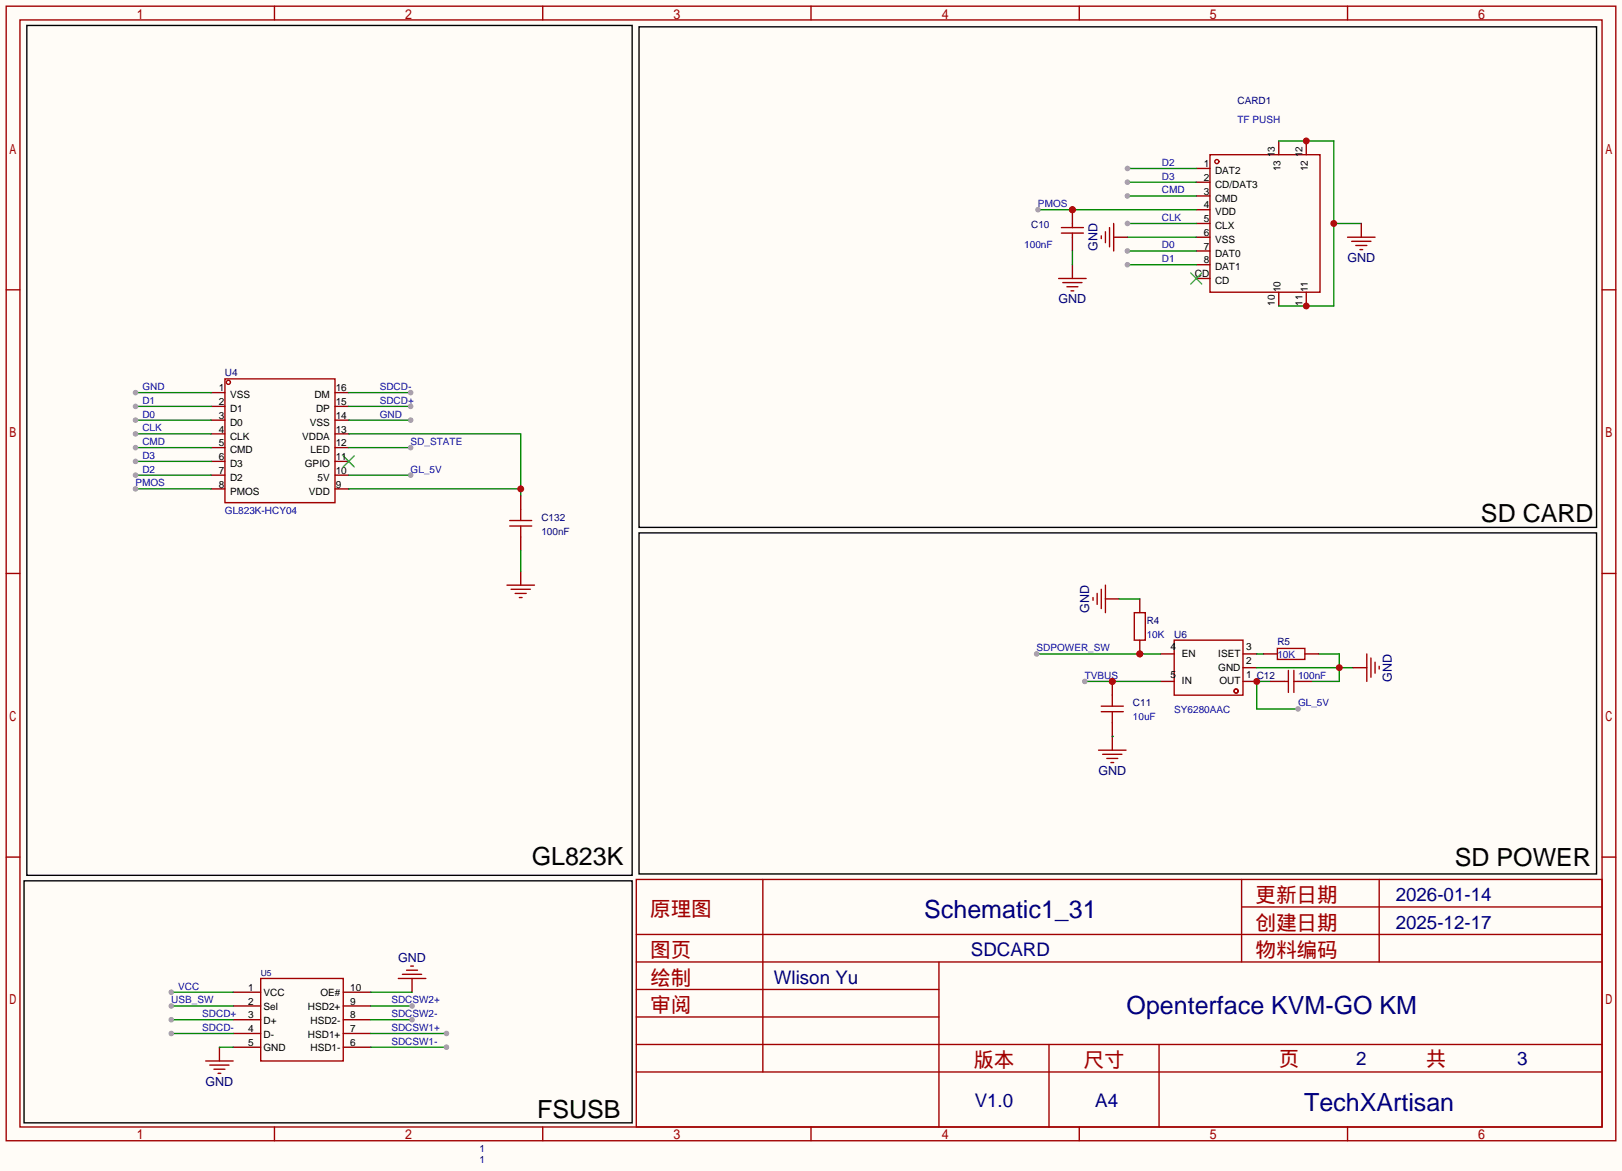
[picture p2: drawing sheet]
<svg xmlns="http://www.w3.org/2000/svg" width="299mm" height="216mm" viewBox="0 0 299 216" stroke-linecap="round" stroke-linejoin="round" font-family="sans-serif">
<path d="M0 0h299.5v216.3h-299.5z" fill="#fffcf7"/>
<g fill="none" stroke="#a10000" stroke-width=".25">
<path d="M1.1 1.1h297.2v209.6h-297.2zM3.7 3.7h292.1v204.5h-292.1zM50.7 1.1v2.6M100.2 1.1v2.6M149.7 1.1v2.6M199.3 1.1v2.6M248.8 1.1v2.6M1.1 53.5h2.6M295.8 53.5h2.5M41.5 70h20.3v22.8h-20.3zM1.1 105.9h2.6M295.8 105.9h2.5"/>
<path d="M1.1 158.3h2.6M295.8 158.3h2.5M117.5 162.4h178.3v45.8h-178.3zM117.5 177.7h178.3M117.5 172.6h178.3M140.8 162.4v35.6M173.4 177.7v30.5M229.2 162.4v15.3M229.2 167.5h66.6M254.6 162.4v15.3M117.5 182.8h55.9M117.5 198h178.3"/>
<path d="M117.5 192.9h178.3M117.5 187.8h55.9M193.7 192.9v15.3M214 192.9v15.3M50.7 208.2v2.5M100.2 208.2v2.5M149.7 208.2v2.5M199.3 208.2v2.5M248.8 208.2v2.5"/>
<circle cx="42.2" cy="70.6" r=".38"/>
</g>
<g fill="none" stroke="#870000" stroke-width=".25">
<path d="M39 72.5h2.5M39 75.1h2.5M39 77.6h2.5M61.8 72.5h2.6M61.8 75.1h2.6M61.8 77.6h2.6M39 80.1h2.5M39 82.7h2.5M39 85.2h2.5M39 87.8h2.5M39 90.3h2.5M61.8 80.1h2.6"/>
<path d="M61.8 82.7h2.6M61.8 85.2h2.6M61.8 87.8h2.6M61.8 90.3h2.6"/>
</g>
<path d="M63.4 84.2l2 2M65.4 84.2l-2 2" fill="none" stroke="#3c3" stroke-width=".25"/>
<path d="M64.4 72.5h11.4" fill="none" stroke="#008700" stroke-width=".25"/>
<circle cx="75.8" cy="72.5" r=".51" fill="#999"/>
<path d="M64.4 75.1h11.4" fill="none" stroke="#008700" stroke-width=".25"/>
<circle cx="75.8" cy="75.1" r=".51" fill="#999"/>
<path d="M64.4 77.6h11.4" fill="none" stroke="#008700" stroke-width=".25"/>
<circle cx="75.8" cy="77.6" r=".51" fill="#999"/>
<path d="M64.4 87.8h11.4" fill="none" stroke="#008700" stroke-width=".25"/>
<circle cx="75.8" cy="87.8" r=".51" fill="#999"/>
<path d="M25 72.5h14" fill="none" stroke="#008700" stroke-width=".25"/>
<circle cx="25" cy="72.5" r=".51" fill="#999"/>
<g fill="none" stroke="#a10000" stroke-width=".25">
<path d="M223.4 28.6h20.3v25.4h-20.3z"/>
<circle cx="224.7" cy="29.8" r=".38"/>
</g>
<g fill="none" stroke="#870000" stroke-width=".25">
<path d="M220.9 31.1h2.5M220.9 33.7h2.5M220.9 36.2h2.5M220.9 38.7h2.5M236.1 26v2.6M241.2 26v2.6M220.9 41.3h2.5M220.9 43.8h2.5M220.9 46.4h2.5M220.9 48.9h2.5M220.9 51.4h2.5M236.1 54v2.5"/>
<path d="M241.2 54v2.5"/>
</g>
<path d="M219.8 50.4l2.1 2.1M221.9 50.4l-2.1 2.1" fill="none" stroke="#3c3" stroke-width=".25"/>
<path d="M25 75.1h14" fill="none" stroke="#008700" stroke-width=".25"/>
<circle cx="25" cy="75.1" r=".51" fill="#999"/>
<path d="M25 77.6h14" fill="none" stroke="#008700" stroke-width=".25"/>
<circle cx="25" cy="77.6" r=".51" fill="#999"/>
<path d="M25 80.1h14" fill="none" stroke="#008700" stroke-width=".25"/>
<circle cx="25" cy="80.1" r=".51" fill="#999"/>
<path d="M25 82.7h14" fill="none" stroke="#008700" stroke-width=".25"/>
<circle cx="25" cy="82.7" r=".51" fill="#999"/>
<path d="M25 85.2h14" fill="none" stroke="#008700" stroke-width=".25"/>
<circle cx="25" cy="85.2" r=".51" fill="#999"/>
<path d="M25 87.8h14" fill="none" stroke="#008700" stroke-width=".25"/>
<circle cx="25" cy="87.8" r=".51" fill="#999"/>
<path d="M208.2 31.1h12.7" fill="none" stroke="#008700" stroke-width=".25"/>
<circle cx="208.2" cy="31.1" r=".51" fill="#999"/>
<path d="M208.2 33.7h12.7" fill="none" stroke="#008700" stroke-width=".25"/>
<circle cx="208.2" cy="33.7" r=".51" fill="#999"/>
<path d="M208.2 36.2h12.7" fill="none" stroke="#008700" stroke-width=".25"/>
<circle cx="208.2" cy="36.2" r=".51" fill="#999"/>
<path d="M191.6 38.7h29.3" fill="none" stroke="#008700" stroke-width=".25"/>
<circle cx="198" cy="38.7" r=".63" fill="#c00"/>
<circle cx="191.6" cy="38.7" r=".51" fill="#999"/>
<path d="M208.2 41.3h12.7" fill="none" stroke="#008700" stroke-width=".25"/>
<circle cx="208.2" cy="41.3" r=".51" fill="#999"/>
<path d="M208.2 43.8h12.7M208.2 46.4h12.7" fill="none" stroke="#008700" stroke-width=".25"/>
<circle cx="208.2" cy="46.4" r=".51" fill="#999"/>
<path d="M208.2 48.9h12.7" fill="none" stroke="#008700" stroke-width=".25"/>
<circle cx="208.2" cy="48.9" r=".51" fill="#999"/>
<path d="M43.1 183.3h5M43.1 185.8h5M43.1 188.3h5M43.1 190.9h5M43.1 193.4h5M63.4 183.3h5.1M63.4 185.8h5.1M63.4 188.3h5.1M63.4 190.9h5.1M63.4 193.4h5.1" fill="none" stroke="#870000" stroke-width=".25"/>
<path d="M48.1 180.7h15.3v15.3h-15.3z" fill="none" stroke="#a10000" stroke-width=".25"/>
<path d="M31.6 183.3h11.5" fill="none" stroke="#008700" stroke-width=".25"/>
<circle cx="31.6" cy="183.3" r=".51" fill="#999"/>
<path d="M40.5 193.4v2.6" fill="none" stroke="#870000" stroke-width=".25"/>
<path d="M38 196h5.1M38.7 196.7h3.6M39.5 197.5h2M40.3 198.2h.5" fill="none" stroke="#a10000" stroke-width=".25"/>
<path d="M31.6 188.3h11.5M40.5 193.4h2.6" fill="none" stroke="#008700" stroke-width=".25"/>
<circle cx="31.6" cy="188.3" r=".51" fill="#999"/>
<path d="M31.6 190.9h11.5" fill="none" stroke="#008700" stroke-width=".25"/>
<circle cx="31.6" cy="190.9" r=".51" fill="#999"/>
<path d="M68.5 190.9h13.9" fill="none" stroke="#008700" stroke-width=".25"/>
<circle cx="82.4" cy="190.9" r=".51" fill="#999"/>
<path d="M68.5 193.4h13.9" fill="none" stroke="#008700" stroke-width=".25"/>
<circle cx="82.4" cy="193.4" r=".51" fill="#999"/>
<path d="M76.1 180.7v2.6" fill="none" stroke="#870000" stroke-width=".25"/>
<path d="M74.3 180h3.6M75.1 179.2h2M75.8 178.4h.5M73.5 180.7h5.1" fill="none" stroke="#a10000" stroke-width=".25"/>
<path d="M68.5 183.3h7.6M68.5 185.8h7.6" fill="none" stroke="#008700" stroke-width=".25"/>
<circle cx="76.1" cy="185.8" r=".51" fill="#999"/>
<path d="M68.5 188.3h7.6" fill="none" stroke="#008700" stroke-width=".25"/>
<circle cx="76.1" cy="188.3" r=".51" fill="#999"/>
<path d="M31.6 185.8h11.5" fill="none" stroke="#008700" stroke-width=".25"/>
<circle cx="31.6" cy="185.8" r=".51" fill="#999"/>
<path d="M25 90.3h14" fill="none" stroke="#008700" stroke-width=".25"/>
<circle cx="25" cy="90.3" r=".51" fill="#999"/>
<path d="M198 48.9v2.5" fill="none" stroke="#870000" stroke-width=".25"/>
<path d="M195.5 51.4h5M196.2 52.2h3.6M197 53h2M197.7 53.7h.5" fill="none" stroke="#a10000" stroke-width=".25"/>
<path d="M236.1 26h10.2v30.5h-10.2M246.3 41.3h5" fill="none" stroke="#008700" stroke-width=".25"/>
<g fill="#c00">
<circle cx="241.2" cy="26" r=".63"/>
<circle cx="246.3" cy="41.3" r=".63"/>
<circle cx="241.2" cy="56.5" r=".63"/>
</g>
<path d="M251.3 41.3v2.5" fill="none" stroke="#870000" stroke-width=".25"/>
<path d="M248.8 43.8h5.1M249.6 44.6h3.5M250.3 45.3h2M251.1 46.1h.5" fill="none" stroke="#a10000" stroke-width=".25"/>
<path d="M64.4 82.7h11.4" fill="none" stroke="#008700" stroke-width=".25"/>
<circle cx="75.8" cy="82.7" r=".51" fill="#999"/>
<g fill="none" stroke="#a10000" stroke-width=".25">
<path d="M216.8 118.2h12.7v10.2h-12.7z"/>
<circle cx="228.2" cy="127.6" r=".38"/>
</g>
<path d="M214.2 125.9h2.6M214.2 120.8h2.6M229.5 125.9h2.5M229.5 123.3h2.5M229.5 120.8h2.5" fill="none" stroke="#870000" stroke-width=".25"/>
<path d="M200.3 125.9h13.9" fill="none" stroke="#008700" stroke-width=".25"/>
<circle cx="205.4" cy="125.9" r=".63" fill="#c00"/>
<circle cx="200.3" cy="125.9" r=".51" fill="#999"/>
<path d="M205.4 136v2.6" fill="none" stroke="#870000" stroke-width=".25"/>
<path d="M202.8 138.6h5.1M203.6 139.3h3.5M204.3 140.1h2.1M205.1 140.8h.5" fill="none" stroke="#a10000" stroke-width=".25"/>
<path d="M232 123.3h17.8M243.5 120.8h3.8v5.1h-5.1" fill="none" stroke="#008700" stroke-width=".25"/>
<circle cx="247.3" cy="123.3" r=".63" fill="#c00"/>
<path d="M249.8 123.3h2.5" fill="none" stroke="#870000" stroke-width=".25"/>
<path d="M252.3 120.8v5.1M253.1 121.5v3.6M253.9 122.3v2M254.6 123.1v.5" fill="none" stroke="#a10000" stroke-width=".25"/>
<path d="M234.6 125.9h-2.6v5h7.6" fill="none" stroke="#008700" stroke-width=".25"/>
<circle cx="232" cy="125.9" r=".63" fill="#c00"/>
<circle cx="239.6" cy="130.9" r=".51" fill="#999"/>
<path d="M191.4 120.8h22.8M232 120.8h1.3" fill="none" stroke="#008700" stroke-width=".25"/>
<circle cx="210.4" cy="120.8" r=".63" fill="#c00"/>
<circle cx="191.4" cy="120.8" r=".51" fill="#999"/>
<path d="M204.1 110.6h2.5M210.4 110.6v2.6M210.4 118.2v2.6" fill="none" stroke="#870000" stroke-width=".25"/>
<path d="M201.8 110.4v.5M202.6 109.6v2M203.3 108.8v3.6M204.1 108.1v5.1M209.4 113.2h2.1v5h-2.1z" fill="none" stroke="#a10000" stroke-width=".25"/>
<circle cx="210.4" cy="120.8" r=".63" fill="#c00"/>
<path d="M206.6 110.6h3.8" fill="none" stroke="#008700" stroke-width=".25"/>
<path d="M196 43.1h4M196 42h4M203.3 43.6v.5M204.1 42.8v2M204.9 42v3.6M205.6 41.3v5.1M235.8 119.8h5.1v2h-5.1z" fill="none" stroke="#a10000" stroke-width=".25"/>
<path d="M198 38.7v2.6M198 43.8v2.6M205.6 43.8h2.6M233.3 120.8h2.5M240.9 120.8h2.6" fill="none" stroke="#870000" stroke-width=".25"/>
<path d="M5 4.7h111.7v157h-111.7zM118 5h176.8v92.4h-176.8zM118 98.4h176.8v63h-176.8zM4.4 162.7h112.3v44.7h-112.3z" fill="none" stroke="#000" stroke-width=".25"/>
<circle cx="198" cy="38.7" r=".63" fill="#c00"/>
<path d="M198 41.3v.7M198 43.1v.7M203.3 131.4h4.1M203.3 130.4h4.1M205.4 128.4v2" fill="none" stroke="#a10000" stroke-width=".25"/>
<path d="M198 46.4v2.5" fill="none" stroke="#008700" stroke-width=".25"/>
<path d="M205.4 125.9v2.5M205.4 133.5v2.5" fill="none" stroke="#870000" stroke-width=".25"/>
<circle cx="205.4" cy="125.9" r=".63" fill="#c00"/>
<path d="M205.4 131.4v2.1M237.1 125.9h.8M237.9 123.8v4.1M238.9 123.8v4.1M238.9 125.9h.7" fill="none" stroke="#a10000" stroke-width=".25"/>
<path d="M64.4 80.1h31.7v11.5M64.4 90.3h31.7M205.4 136h.1" fill="none" stroke="#008700" stroke-width=".25"/>
<path d="M234.6 125.9h2.5M239.6 125.9h2.6" fill="none" stroke="#870000" stroke-width=".25"/>
<circle cx="96.1" cy="90.3" r=".63" fill="#c00"/>
<path d="M96.1 91.6v2.5M96.1 99.2v2.5M96.1 105.5v2.6" fill="none" stroke="#870000" stroke-width=".25"/>
<path d="M94.1 97.2h4.1M94.1 96.1h4.1M96.1 94.1v2M96.1 97.2v2M93.6 108.1h5.1M94.4 108.8h3.5M95.1 109.6h2.1M95.9 110.4h.5" fill="none" stroke="#a10000" stroke-width=".25"/>
<path d="M96.1 101.7v3.8" fill="none" stroke="#008700" stroke-width=".25"/>
<g font-size="4.6">
<text x="273.4" y="96.4">SD CARD</text>
<text x="98.2" y="159.7">GL823K</text>
<text x="268.6" y="159.9">SD POWER</text>
<text x="99.2" y="206.4">FSUSB</text>
</g>
<g font-size="4.6" fill="#000080">
<text x="170.6" y="169.6">Schematic1_31</text>
<text x="208" y="187.4">Openterface KVM-GO KM</text>
<text x="240.8" y="205.2">TechXArtisan</text>
</g>
<g font-size="3.8" fill="#a00000">
<text x="231.8" y="166.6">更新日期</text>
<text x="120" y="169.2">原理图</text>
<text x="231.8" y="171.7">创建日期</text>
<text x="120" y="176.8">图页</text>
<text x="231.8" y="176.8">物料编码</text>
<text x="120" y="181.9">绘制</text>
<text x="120" y="186.9">审阅</text>
<text x="179.7" y="197.1">版本</text>
<text x="200" y="197.1">尺寸</text>
<text x="236.1" y="196.9">页</text>
<text x="263.3" y="196.9">共</text>
</g>
<g font-size="3.5" fill="#000080">
<text x="257.7" y="166.4">2026-01-14</text>
<text x="257.7" y="171.5">2025-12-17</text>
<text x="179.2" y="176.6">SDCARD</text>
<text x="142.9" y="181.7">Wlison Yu</text>
<text x="250.4" y="196.6">2</text>
<text x="280.1" y="196.6">3</text>
<text x="180" y="204.5">V1.0</text>
<text x="202.2" y="204.5">A4</text>
</g>
<g font-size="2.3" fill="#000080">
<text x="202.6" y="46.4" transform="rotate(-90 202.6 46.4)">GND</text>
<text x="248.8" y="48.4">GND</text>
<text x="195.4" y="56.1">GND</text>
<text x="201.1" y="113.2" transform="rotate(-90 201.1 113.2)">GND</text>
<text x="257" y="125.9" transform="rotate(-90 257 125.9)">GND</text>
<text x="202.8" y="143.2">GND</text>
<text x="73.5" y="177.7">GND</text>
<text x="37.9" y="200.6">GND</text>
</g>
<g font-size="1.8" fill="#000080">
<text x="228.5" y="19.2">CARD1</text>
<text x="190.4" y="42.1">C10</text>
<text x="41.5" y="69.5">U4</text>
<text x="99.9" y="96.2">C132</text>
<text x="99.9" y="98.7">100nF</text>
<text x="211.7" y="115.2">R4</text>
<text x="216.8" y="117.8">U6</text>
<text x="235.8" y="119">R5</text>
<text x="209.2" y="130.5">C11</text>
<text x="88.5" y="212.8">1</text>
<text x="88.5" y="214.8">1</text>
</g>
<g font-size="1.8" fill="#00f">
<text x="228.5" y="22.8">TF PUSH</text>
<text x="214.5" y="30.7">D2</text>
<text x="214.5" y="33.2">D3</text>
<text x="214.5" y="35.7">CMD</text>
<text x="191.6" y="38.3">PMOS</text>
<text x="214.5" y="40.8">CLK</text>
<text x="189.1" y="45.9">100nF</text>
<text x="214.5" y="45.9">D0</text>
<text x="214.5" y="48.4">D1</text>
<text x="26.3" y="72.1">GND</text>
<text x="26.3" y="74.6">D1</text>
<text x="26.3" y="77.1">D0</text>
<text x="70.1" y="72.1">SDCD-</text>
<text x="70.1" y="74.6">SDCD+</text>
<text x="70.1" y="77.1">GND</text>
<text x="26.3" y="79.7">CLK</text>
<text x="26.3" y="82.2">CMD</text>
<text x="75.8" y="82.2">SD_STATE</text>
<text x="25" y="89.8">PMOS</text>
<text x="26.3" y="84.8">D3</text>
<text x="26.3" y="87.3">D2</text>
<text x="75.8" y="87.3">GL_5V</text>
<text x="41.5" y="94.9">GL823K-HCY04</text>
<text x="211.7" y="117.8">10K</text>
<text x="191.4" y="120.3">SDPOWER_SW</text>
<text x="200.3" y="125.4">TVBUS</text>
<text x="235.8" y="121.6">10K</text>
<text x="239.6" y="125.4">100nF</text>
<text x="216.8" y="131.7">SY6280AAC</text>
<text x="239.6" y="130.5">GL_5V</text>
<text x="209.2" y="133">10uF</text>
<text x="31.6" y="185.3">USB_SW</text>
<text x="32.9" y="182.8">VCC</text>
<text x="72.3" y="185.3">SDCSW2+</text>
<text x="37.3" y="187.9">SDCD+</text>
<text x="37.3" y="190.4">SDCD-</text>
<text x="72.3" y="190.4">SDCSW1+</text>
<text x="72.3" y="187.9">SDCSW2-</text>
<text x="72.3" y="193">SDCSW1-</text>
</g>
<g font-size="1.8">
<text x="235.4" y="29.1" transform="rotate(-90 235.4 29.1)">13</text>
<text x="240.5" y="29.1" transform="rotate(-90 240.5 29.1)">12</text>
<text x="222.2" y="30.9">1</text>
<text x="222.2" y="33.4">2</text>
<text x="222.2" y="36">3</text>
<text x="224.3" y="32.2">DAT2</text>
<text x="224.3" y="34.7">CD/DAT3</text>
<text x="236.4" y="31.6" transform="rotate(-90 236.4 31.6)">13</text>
<text x="241.5" y="31.6" transform="rotate(-90 241.5 31.6)">12</text>
<text x="222.2" y="38.5">4</text>
<text x="222.2" y="41">5</text>
<text x="224.3" y="37.2">CMD</text>
<text x="224.3" y="39.8">VDD</text>
<text x="222.2" y="43.6">6</text>
<text x="222.2" y="46.1">7</text>
<text x="224.3" y="42.3">CLX</text>
<text x="224.3" y="44.9">VSS</text>
<text x="224.3" y="47.4">DAT0</text>
<text x="220.6" y="51.2">CD</text>
<text x="222.2" y="48.7">8</text>
<text x="224.3" y="49.9">DAT1</text>
<text x="224.3" y="52.5">CD</text>
<text x="236.4" y="54" transform="rotate(-90 236.4 54)">10</text>
<text x="241.5" y="54" transform="rotate(-90 241.5 54)">11</text>
<text x="235.4" y="56.5" transform="rotate(-90 235.4 56.5)">10</text>
<text x="240.5" y="56.5" transform="rotate(-90 240.5 56.5)">11</text>
<text x="40.4" y="72.3">1</text>
<text x="40.4" y="74.8">2</text>
<text x="40.4" y="77.4">3</text>
<text x="42.5" y="73.6">VSS</text>
<text x="42.5" y="76.1">D1</text>
<text x="58" y="73.6">DM</text>
<text x="58.3" y="76.1">DP</text>
<text x="62" y="77.4">14</text>
<text x="62" y="74.8">15</text>
<text x="62" y="72.3">16</text>
<text x="40.4" y="79.9">4</text>
<text x="40.4" y="82.4">5</text>
<text x="42.5" y="78.6">D0</text>
<text x="42.5" y="81.2">CLK</text>
<text x="42.5" y="83.7">CMD</text>
<text x="55.8" y="81.2">VDDA</text>
<text x="57.2" y="78.6">VSS</text>
<text x="57.3" y="83.7">LED</text>
<text x="62" y="82.4">12</text>
<text x="62" y="79.9">13</text>
<text x="40.4" y="85">6</text>
<text x="40.4" y="87.5">7</text>
<text x="42.5" y="86.3">D3</text>
<text x="42.5" y="88.8">D2</text>
<text x="56.3" y="86.3">GPIO</text>
<text x="58.6" y="88.8">5V</text>
<text x="62" y="87.5">10</text>
<text x="62" y="85">11</text>
<text x="40.4" y="90.1">8</text>
<text x="42.5" y="91.3">PMOS</text>
<text x="57" y="91.3">VDD</text>
<text x="62" y="90.1">9</text>
<text x="216.1" y="120.1">4</text>
<text x="216.1" y="125.1">5</text>
<text x="218.2" y="121.3">EN</text>
<text x="224.9" y="121.3">ISET</text>
<text x="224.9" y="123.9">GND</text>
<text x="230.1" y="125.1">1 C12</text>
<text x="230.1" y="122.6">2</text>
<text x="230.1" y="120.1">3</text>
<text x="218.2" y="126.4">IN</text>
<text x="225.1" y="126.4">OUT</text>
<text x="45.8" y="183">1</text>
<text x="45.8" y="185.6">2</text>
<text x="48.6" y="184">VCC</text>
<text x="59.2" y="184">OE#</text>
<text x="64.6" y="185.6">9</text>
<text x="64.6" y="183">10</text>
<text x="45.8" y="188.1">3</text>
<text x="45.8" y="190.7">4</text>
<text x="48.6" y="186.6">Sel</text>
<text x="48.6" y="189.1">D+</text>
<text x="48.6" y="191.7">D-</text>
<text x="56.9" y="191.7">HSD1+</text>
<text x="56.9" y="186.6">HSD2+</text>
<text x="57.3" y="189.1">HSD2-</text>
<text x="64.6" y="190.7">7</text>
<text x="64.6" y="188.1">8</text>
<text x="45.8" y="193.2">5</text>
<text x="48.6" y="194.2">GND</text>
<text x="57.3" y="194.2">HSD1-</text>
<text x="64.6" y="193.2">6</text>
</g>
<text font-size="1.6" fill="#000080" x="48.1" y="180.3">U5</text>
</svg>
